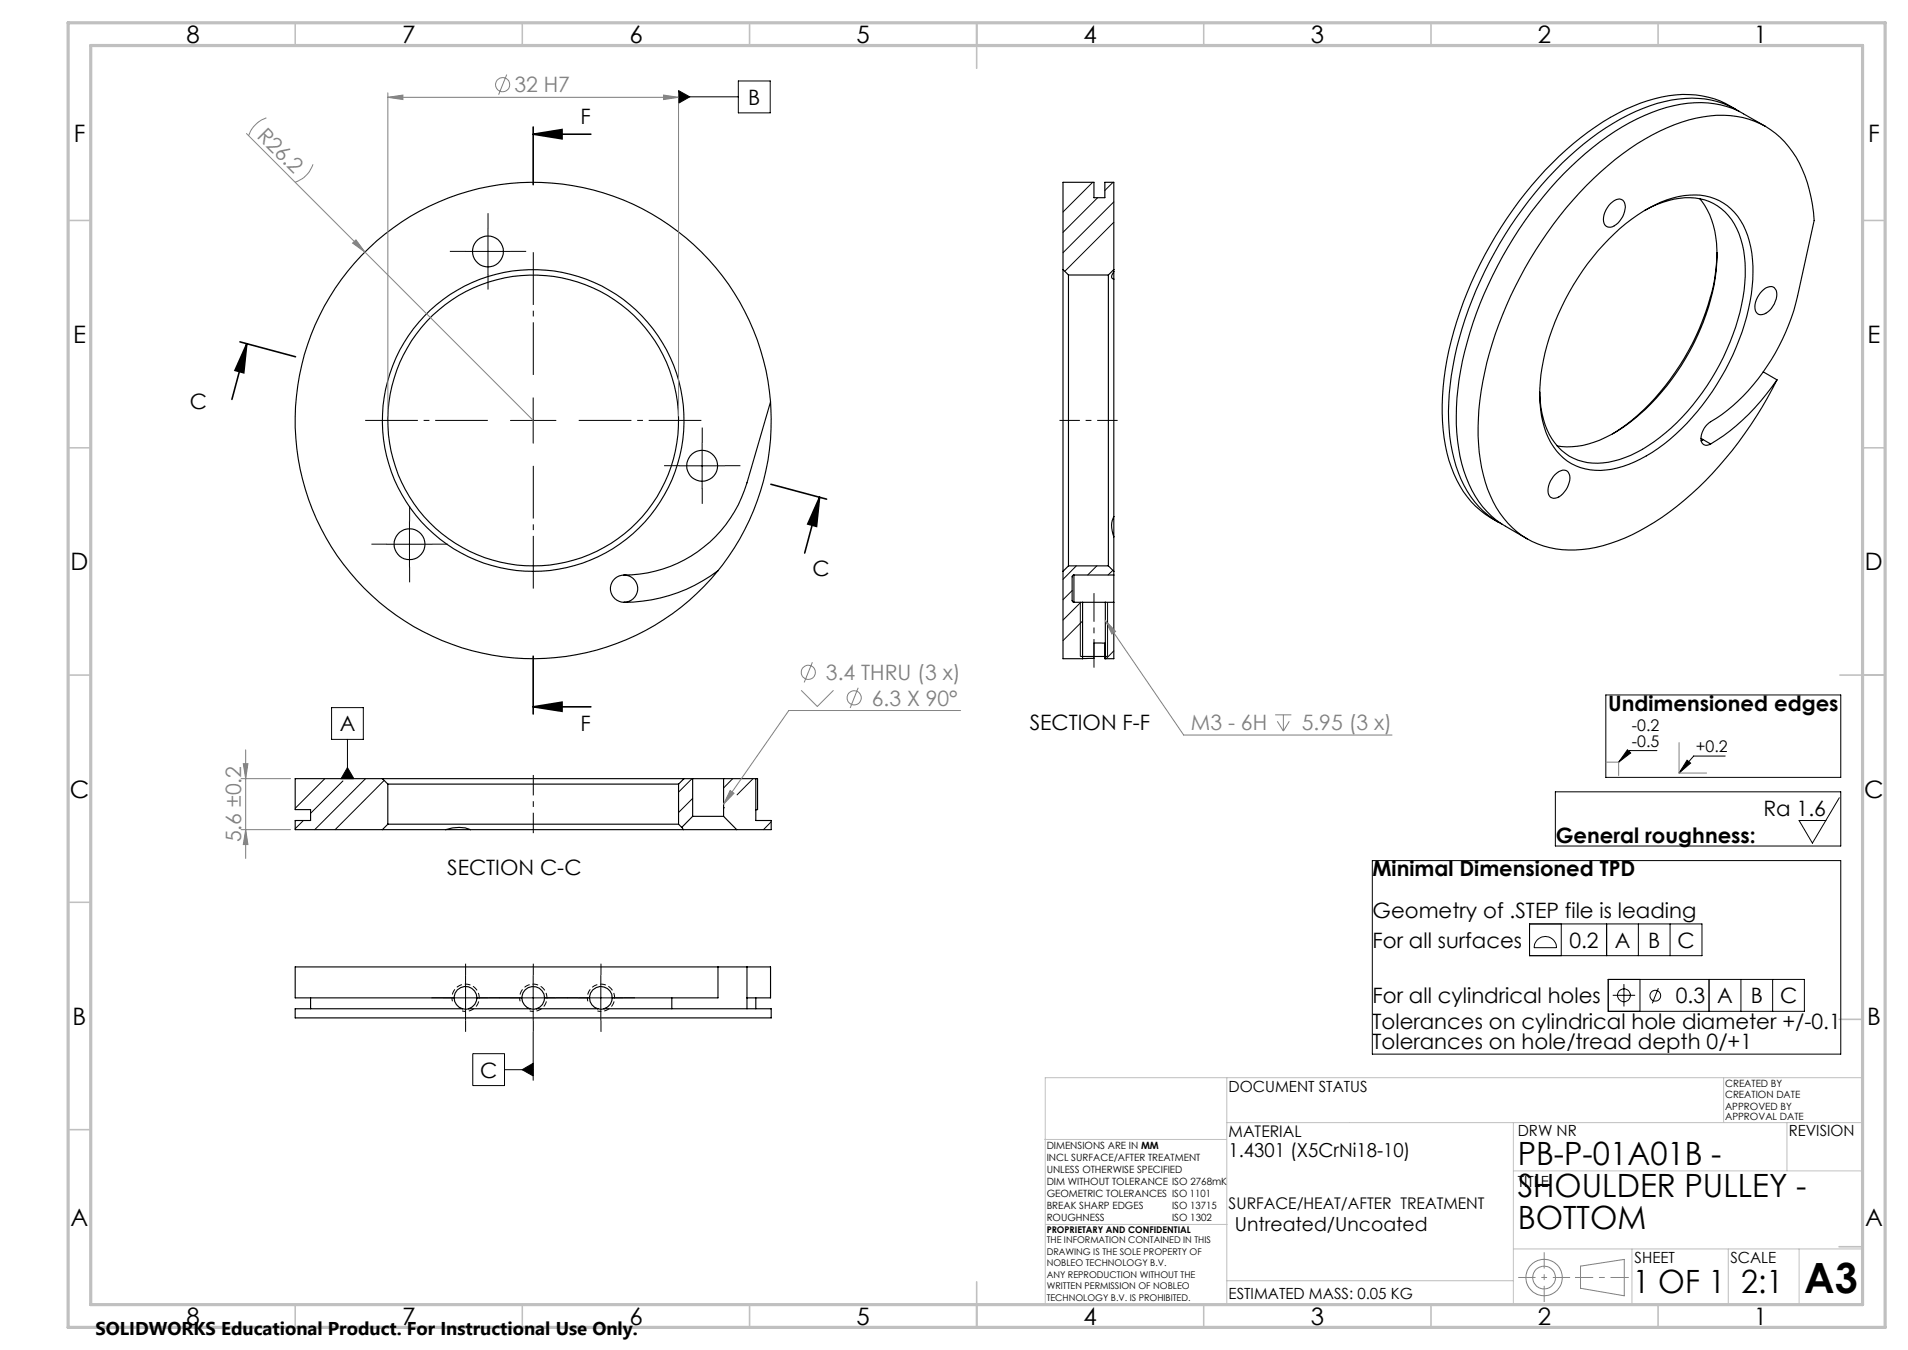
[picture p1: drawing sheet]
<svg xmlns="http://www.w3.org/2000/svg" width="420mm" height="297mm" viewBox="0 0 420 297" stroke-linecap="round" stroke-linejoin="round" font-family="sans-serif">
<g fill="none" stroke="#000" stroke-width=".22">
<path d="M149.4 19.9l2.4 1.4-2.4 1.4zM162.5 17.8h7v7h-7zM149.4 21.3h13.1M102.4 55.3h10M107.4 50.3v10M240.5 40.1l-6.5 6.5M241.6 43.5l-7.6 7.6M245 40.1l-1.8 1.8M245.2 44.4l-11.2 11.2M245.2 48.9l-10.8 10.8M112.4 92.5h10M117.4 87.5v10"/>
<path d="M154.6 97.5v10M85.2 119.7h9.9M90.1 114.7v10M149.6 102.5h10M236 129.9l-2 2M236.9 124.5l-2.9 3M237.8 132.5v11.9M237.9 132.5l-3.9 3.9M238.3 136.6l-4.3 4.3M241.4 124.5l-2 2M243.8 132.5v11.9M245 125.5l-1.1 1"/>
<path d="M73 155.7h7v7h-7zM245.2 143.2l-1.7 1.7M353.5 152.9h51.7v18.1h-51.7zM71.5 171.3l-6.5 6.5M75.5 171.8l-7.1 7.1M76.5 168.9l1.4 2.4h-2.8zM76.5 162.7v8.6M80.5 171.3l-11.2 11.2M84.6 171.7l-10.8 10.8M152.3 171.3l-2.9 3M152.5 175.6l-3.1 3.1M159.5 177.7l-.2 .1"/>
<path d="M161.3 171.3l-2 2.1M165.8 171.3l-3.6 3.6M358.2 165l.8 .7-2.7 2zM364.7 165.1h-5.9l-2.5 2.6M371.4 167.2l.7 .7-2.5 2.2zM379.8 166.3h-7l-3.2 3.8M66.8 180.5l-1.8 1.8M169.8 180.8l-1.7 1.7M97.5 219.5h10M102.5 214.5v10M112.4 219.5h10M117.4 214.5v10"/>
<path d="M127.3 219.5h10M132.3 214.5v10M104.1 231.8h7v7h-7zM111.1 235.3h6.3M114.9 235.3l2.5-1.4v2.8zM117.4 227v10.7"/>
</g>
<g fill="none" stroke="#808080" stroke-width=".22">
<path d="M111.5 16.4l-1.8 4.4M54.3 29.4l26 26.1M58.6 25.9a6.5 6.5 0 0 0-3.9 3.9M68.9 36.2a6.3 6.3 0 0 1-4 3.9M85.4 21.4l3.3-.5v1zM85.4 20.4v71.1M85.4 21.4h64M146.1 20.9l3.3 .5-3.3 .5zM149.4 20.4v71.1M77.6 53.5l.8-.7 1.9 2.7zM80.3 55.5l37.1 37M243.3 136.5l2.3 2.4-.8 .6z"/>
<path d="M243.3 136.5l17.3 25.2h45.8M176.4 151.9l3.5 3.5 3.6-3.5M178.8 145.7l-1.8 4.4M188.9 151.3l-1.8 4.4M211.5 156.3h-37.9l-14.3 20.6M280.7 157.3h3.6M281.2 158.7l1.3 2.1M282.5 157.3v3.5M283.8 158.7l-1.3 2.1M53.1 171.3h10.9M53.6 168h1l-.5 3.3zM54.1 165v23.9"/>
<path d="M160.7 173.9l.9 .6-2.3 2.4zM353.6 167.7h2.7v2.9M369.6 163.4v6.7h6.1M53.1 182.5h10.9M54.1 182.5l.5 3.3h-1zM347.9 278.5l9.6-1.4v8l-9.6-1.7z"/>
<circle cx="110.7" cy="18.6" r="1.56"/>
<circle cx="177.9" cy="147.9" r="1.55"/>
<circle cx="188" cy="153.5" r="1.55"/>
<circle cx="339.9" cy="281" r="2.51"/>
<circle cx="339.9" cy="281.1" r="4"/>
</g>
<path d="M334.2 281h11.4" fill="none" stroke="#808080" stroke-width=".22" stroke-dasharray="15.2 1.3 1.3 1.3" stroke-dashoffset="11.4" stroke-linecap="butt"/>
<path d="M339.9 275.5v10.9" fill="none" stroke="#808080" stroke-width=".22" stroke-dasharray="15.2 1.3 1.3 1.3" stroke-dashoffset="11.7" stroke-linecap="butt"/>
<path d="M346.7 281h11.8" fill="none" stroke="#808080" stroke-width=".22" stroke-dasharray="15.2 1.3 1.3 1.3" stroke-dashoffset="11.2" stroke-linecap="butt"/>
<g fill="none" stroke="#c0c0c0" stroke-width=".22">
<path d="M270.1 237.1v49.9M379.4 237.1v9.9M410.1 237.1h-180v49.9M230 250.7h40M270.1 247h140M333.1 257.6h77M333.1 247v40M393.3 247v10.6M230.2 269.4h39.9M333.1 274.8h77M359.2 274.8v12.2M380.4 274.8v12.2"/>
<path d="M396 274.8v12.2M270.1 281.8h63"/>
</g>
<g fill="none" stroke="#c0c0c0" stroke-width=".35">
<path d="M65 5v5M115 5v5M165 5v5M215 5v10M265 5v5M315 5v5M365 5v5M15 48.5h5M410 48.5h5M15 98.5h5M410 98.5h5M15 148.5h5"/>
<path d="M405 148.5h10M15 198.5h5M404.8 224.3h5M15 248.5h5M404.8 274.3h5M65 287v5M115 287v5M165 287v5M215 282v10M265 287v5M315 287v5M365 287v5"/>
</g>
<path d="M15 5h400v287h-400zM20 10h390v277h-390z" fill="none" stroke="#c0c0c0" stroke-width=".7"/>
<g fill="#000">
<path d="M149.4 19.9v2.8l2.4-1.4zM76.5 168.9l1.4 2.4h-2.8z"/>
<path d="M180.4 109.4l-.7 6.4-1.9-.5zM54.3 75.6l-.6 6.4-2-.5zM117.4 29.5l6.3-1v2zM117.4 155.5l6.3-1v2z"/>
<path d="M371.4 167.2l.7 .7-2.5 2.2zM358.2 165l.8 .7-2.7 2z"/>
</g>
<g fill="none" stroke="#000" stroke-width=".25">
<path d="M382.1 24.1a21.2 21.2 0 0 0-17.9-2.4 51.3 51.3 0 0 0-22.5 14.2 86.2 86.2 0 0 0-23.5 45.2 44.5 44.5 0 0 0 1.3 21.7 20.4 20.4 0 0 0 10.2 12M382.9 24.5a20.6 20.6 0 0 0-16.5-2.1 50.6 50.6 0 0 0-22.5 13.5 86.4 86.4 0 0 0-24.4 46.7 42.7 42.7 0 0 0 2.1 22.8 19.6 19.6 0 0 0 9 9.9M388.6 27.8l-4.8-2.8a21.3 21.3 0 0 0-16.9-1.4 53 53 0 0 0-22.6 14.6 86.9 86.9 0 0 0-23.1 45.4 43.5 43.5 0 0 0 1.6 21.5 19.9 19.9 0 0 0 8.6 10.7l4.8 2.8M234 59.3v66.4M234 59.3v-19.2h6.8v3.4h2.4v-3.4h2v19.2M234 59.3l1.2 1.2M245.2 59.3v.5M245.2 59.8a1.26 1.26 0 0 0-.4 1.4l.4 .2M245.2 59.8v1.6M245.2 59.3l-1.2 1.2M354.1 52.6a32.2 32.2 0 0 1 15.4-9.4 12.3 12.3 0 0 1 13 4.4 21.1 21.1 0 0 1 3.3 14 53 53 0 0 1-20.8 37 23.2 23.2 0 0 1-13.8 4.9 12.2 12.2 0 0 1-11.3-9.5 32.6 32.6 0 0 1 .7-18.2 55.9 55.9 0 0 1 13.5-23.2zM354.5 44.8l.5-.4a1.55 1.55 0 0 1 1.8-.6 1.55 1.55 0 0 1 1 1.7 5.1 5.1 0 0 1-3.3 4.5 1.57 1.57 0 0 1-1.5-2.2l.5-1.6z"/>
<path d="M362 46.3a17.7 17.7 0 0 1 13.3-2.3 12.6 12.6 0 0 1 8.2 9.8 35 35 0 0 1-2 19.8 50.5 50.5 0 0 1-18.7 24.4 20 20 0 0 1-13.4 3.8 12 12 0 0 1-9.6-9.6 21.7 21.7 0 0 1-.9-5.9M374.2 43.7a18.7 18.7 0 0 1 3.8 12.7 49 49 0 0 1-10 27 38.4 38.4 0 0 1-17.1 13.9 16.4 16.4 0 0 1-8.1 .8M378 55.6a48.3 48.3 0 0 1-7.2 23.2 47.8 47.8 0 0 1-15.9 16.7M235.2 60.5v64M235.2 60.5h8.8M244 60.5v64M245.2 61.4v52.2M387.9 64a1.87 1.87 0 0 1 2.9-.4 4.2 4.2 0 0 1-1.3 4.7 1.93 1.93 0 0 1-2.9 .4 4.2 4.2 0 0 1 1.3-4.7zM169.6 88.4a52.4 52.4 0 0 0-70.1-45.1 52.4 52.4 0 0 0-24.8 79.6 52.4 52.4 0 0 0 83.3 2.7M169.6 88.4l-5.2 17.8a28.3 28.3 0 0 1-27 20.3M169.6 88.4a52.5 52.5 0 0 1-11.6 37.2M374.4 96.4l2.2 1.3"/>
<path d="M374.5 96.9l.4-.2-.4 .3M388.1 81.8l3.1 1.8M391.2 83.6a81.6 81.6 0 0 1-25.3 30.2 37.5 37.5 0 0 1-19.2 7.2 18.7 18.7 0 0 1-18.7-12 40.5 40.5 0 0 1-2.2-20.9 85 85 0 0 1 20.5-44.1 58.9 58.9 0 0 1 22.3-16.6 24 24 0 0 1 17.6-.7 19.5 19.5 0 0 1 11.1 11.9l1 3.1a33.8 33.8 0 0 1 1 6.8l-3.6 16.7a45.9 45.9 0 0 1-16.7 26l-1.2 .8a4.8 4.8 0 0 0-3.3 5.1 1.24 1.24 0 0 0 2.1 .6M391.2 83.6a46.7 46.7 0 0 1-14.6 14.1M245.2 113.6a5.3 5.3 0 0 0 0 4.5M245.2 118.1v7.6M245.2 113.6v4.5M342.3 104.4l.5-.4a1.56 1.56 0 0 1 1.6-.6 1.56 1.56 0 0 1 1.1 1.3 4.9 4.9 0 0 1-3.2 4.9 1.56 1.56 0 0 1-1.5-2.2l.5-1.6zM137.4 126.5a3 3 0 0 0-3 3 3 3 0 0 0 3 3M137.4 126.5a3 3 0 0 1 3 3 3 3 0 0 1-3 3M158 125.6a34.2 34.2 0 0 1-20.6 6.9M234 125.7v19.2h4.3"/>
<path d="M235.2 124.5l-1.2 1.2M235.2 124.5h8.8M236.4 126.5l-.4 .3v5.4l.4 .3M236.4 126.5v6M236.4 132.5h1.9M236.4 126.5h8.8M238.3 132.5h5M238.3 132.5v12.4M243.3 132.5v12.4M243.3 132.5h1.9M244 124.5l1.2 1.2M245.2 132.5v12.4h-2v-3.4h-.8h-1.6v3.3l-2.5 .1"/>
<path d="M245.2 126.5v6M245.2 125.7v.8M237.8 144.4h6M84.2 171.3h66.4M84.2 171.3h-19.2v6.8h3.4v2.4h-3.4v2h19.2M84.2 171.3l1.2 1.2M85.4 172.5h64M85.4 172.5v8.8M149.4 172.5v8.8M150.6 171.3l-1.2 1.2M150.6 171.3h1.9M152.5 179.6h6.8"/>
<path d="M152.5 171.3h6.8M152.5 179.6l-2.4 2.4M152.5 171.3v8.3M159.3 171.3h7.5v6.8h-.4M159.3 179.6l2.9 2.9M159.3 171.3v8.3M166.4 178.1h.1M166.4 171.3v9.2h3.4v2h-7.6M84.2 182.5h13.9M85.4 181.3h64M85.4 181.3l-1.2 1.2M98.1 182.5a7.8 7.8 0 0 1 5.5 0"/>
<path d="M98.1 182.5h5.5M103.6 182.5h46.8M149.4 181.3l.7 .7M150.1 182l.3 .5M150.4 182.5h11.8M68.4 219.5v2.4M100 219.5a2.5 2.5 0 0 1 2.5-2.5 2.5 2.5 0 0 1 2.5 2.5M100 219.5a2.52 2.52 0 0 0 1.8 2.4M105 219.5h9.9M105 219.5a2.57 2.57 0 0 1-1.8 2.4M114.9 219.5a2.5 2.5 0 0 1 2.5-2.5 2.5 2.5 0 0 1 2.5 2.5M114.9 219.5a2.58 2.58 0 0 0 1.8 2.4"/>
<path d="M119.9 219.5h9.9M119.9 219.5a2.49 2.49 0 0 1-1.8 2.4M129.8 219.5a2.49 2.49 0 0 1 2.5-2.5 2.49 2.49 0 0 1 2.5 2.5M129.8 219.5a2.44 2.44 0 0 0 1.8 2.4M134.8 219.5a2.42 2.42 0 0 1-1.8 2.4M147.9 219.5v2.4M158 212.7h-93v6.8h35M158 212.7v6.8h-23.2M158 212.7h6.4M164.4 212.7h5.2v6.8h-5.2M164.4 212.7v9.2M166.4 219.5v2.4"/>
<path d="M101.8 221.9h-36.8v2h104.8v-2h-36.8M101.8 221.9h1.4M103.2 221.9h13.5M116.7 221.9h1.4M118.1 221.9h13.5M131.6 221.9h1.4"/>
<circle cx="107.4" cy="55.3" r="3.4"/>
<circle cx="117.4" cy="92.5" r="33.2"/>
<circle cx="117.4" cy="92.5" r="32"/>
<circle cx="90.2" cy="119.7" r="3.4"/>
<circle cx="154.6" cy="102.5" r="3.4"/>
</g>
<path d="M117.4 29.5l6.3-1v2zM117.4 29.5h12.7M117.4 27.9v12.7M52.8 75.2l12.3 3.3M54.3 75.6l-.6 6.4-2-.5zM54.3 75.6l-3.3 12.3M169.7 106.5l12.3 3.3M180.4 109.4l-.7 6.4-1.9-.5zM180.4 109.4l-3.3 12.3M117.4 155.5l6.3-1v2zM117.4 144.4v12.7M117.4 155.5h12.7" fill="none" stroke="#000" stroke-width=".35"/>
<path d="M101.7 222.4a3 3 0 0 0 3.8-2.6 3 3 0 0 0-3.3-3.3 3 3 0 0 0-2.6 3.8M116.6 222.4a3 3 0 0 0 3.8-2.6 3 3 0 0 0-3.3-3.3 3 3 0 0 0-2.6 3.8M131.5 222.4a3 3 0 0 0 3.8-2.6 3 3 0 0 0-3.3-3.3 3 3 0 0 0-2.6 3.8" fill="none" stroke="#000" stroke-width=".22" stroke-dasharray="1.3 .6" stroke-dashoffset=".4" stroke-linecap="butt"/>
<path d="M107.4 92.5h-27M117.4 82.5v-27M127.4 92.5h27M117.4 102.5v27" fill="none" stroke="#000" stroke-width=".22" stroke-dasharray="15.2 1.3 1.3 1.3" stroke-dashoffset="3.6" stroke-linecap="butt"/>
<g fill="none" stroke="#000" stroke-width=".22" stroke-dasharray="15.2 1.3 1.3 1.3" stroke-linecap="butt">
<path d="M102.4 55.3h-3.4M107.4 50.3v-3.4M112.4 55.3h3.4M107.4 60.3v3.4M154.6 97.5v-3.4M85.2 119.7h-3.4M90.2 114.7v-3.4M95.2 119.7h3.4M149.6 102.5h-3.4M154.6 107.5v3.4M159.6 102.5h3.4M90.2 124.7v3.4"/>
<path d="M97.5 219.5h-2.5M102.5 214.5v-2.5M107.5 219.5h2.5M112.4 219.5h-2.5M117.4 214.5v-2.5M122.4 219.5h2.5M127.3 219.5h-2.5M132.3 214.5v-2.5M137.3 219.5h2.5M102.5 224.5v2.5M117.4 224.5v2.5M132.3 224.5v2.5"/>
</g>
<path d="M240.8 130.5v16.4" fill="none" stroke="#000" stroke-width=".22" stroke-dasharray="15.2 1.3 1.3 1.3" stroke-dashoffset="8.9" stroke-linecap="butt"/>
<path d="M233.2 92.5h12.8M117.4 170.5v12.8" fill="none" stroke="#000" stroke-width=".22" stroke-dasharray="15.2 1.3 1.3 1.3" stroke-dashoffset="10.7" stroke-linecap="butt"/>
<g fill="#808080">
<path d="M77.6 53.5l.8-.7 1.9 2.7z"/>
<path d="M85.4 21.4l3.3-.5v1zM146.1 20.9l3.3 .5-3.3 .5zM160.7 173.9l-1.4 3 2.3-2.4zM243.3 136.5l1.5 3 .8-.6z"/>
<path d="M53.6 168h1l-.5 3.3zM54.1 182.5l.5 3.3h-1z"/>
</g>
<path d="M114.9 235.3l2.5-1.4v2.8z" fill="#000"/>
<g fill="none" stroke="#000" stroke-width=".22">
<path d="M342.4 174.2h62.8v11.9h-62.8zM404.9 175.5l-5.9 10-3-5h5.9M302.1 189.3h103.1v42.6h-103.1zM336.7 203.3h37.9v7h-37.9zM338.3 206.8a2.45 2.45 0 0 1 2.8-.6 2.45 2.45 0 0 1 1.5 2.3h-4.9a2.48 2.48 0 0 1 .6-1.7zM343.7 203.3v7M353.7 203.3v7M354 215.5h43.2v7h-43.2zM355 219h4.9M357.5 216.5v4.9M360.6 203.3v7M361 215.5v7"/>
<path d="M365.1 217.4l-1.4 3.3M367.6 203.3v7M376.2 215.5v7M383.2 215.5v7M390.2 215.5v7"/>
<circle cx="357.5" cy="219" r="1.41"/>
<circle cx="364.4" cy="219.1" r="1.19"/>
</g>
<text font-size="9.2" x="397.2" y="284.5">A3</text>
<g font-size="7.1">
<text x="334.1" y="256.2">PB-P-01A01B -</text>
<text x="334.1" y="263.3">SHOULDER PULLEY -</text>
<text x="334.1" y="270.3">BOTTOM</text>
<text x="359.4" y="284.5">1 OF 1</text>
<text x="383.3" y="284.5">2:1</text>
</g>
<g font-size="5.3">
<text x="41" y="9.5">8</text>
<text x="88.5" y="9.5">7</text>
<text x="138.5" y="9.5">6</text>
<text x="188.5" y="9.5">5</text>
<text x="238.5" y="9.5">4</text>
<text x="288.5" y="9.5">3</text>
<text x="338.5" y="9.5">2</text>
<text x="386" y="9.5">1</text>
<text x="16.2" y="31.3">F</text>
<text x="411.2" y="31.3">F</text>
<text x="16.1" y="75.5">E</text>
<text x="411.1" y="75.5">E</text>
<text x="15.5" y="125.5">D</text>
<text x="410.5" y="125.5">D</text>
<text x="15.4" y="175.5">C</text>
<text x="410.4" y="175.5">C</text>
<text x="16" y="225.5">B</text>
<text x="411" y="225.5">B</text>
<text x="15.5" y="269.8">A</text>
<text x="410.5" y="269.8">A</text>
<text x="41" y="291.5">8</text>
<text x="88.5" y="291.5">7</text>
<text x="138.5" y="291.5">6</text>
<text x="188.5" y="291.5">5</text>
<text x="238.5" y="291.5">4</text>
<text x="288.5" y="291.5">3</text>
<text x="338.5" y="291.5">2</text>
<text x="386" y="291.5">1</text>
</g>
<g font-size="4.7" fill="#808080">
<text x="113.2" y="20.3">32 H7</text>
<text x="56.4" y="30" transform="rotate(45 56.4 30)">R26.2</text>
<text x="181.8" y="149.6">3.4 THRU (3 x)</text>
<text x="191.9" y="155.2">6.3 X 90°</text>
<text x="262.2" y="160.6">M3 - 6H</text>
<text x="286.5" y="160.6">5.95 (3 x)</text>
<text x="53.1" y="185.3" transform="rotate(-90 53.1 185.3)">5.6 ±0.2</text>
</g>
<g font-size="4.7">
<text x="164.7" y="23.1">B</text>
<text x="127.8" y="27.3">F</text>
<text x="41.8" y="89.9">C</text>
<text x="178.9" y="126.6">C</text>
<text x="74.8" y="160.9">A</text>
<text x="127.8" y="160.9">F</text>
<text x="226.7" y="160.6">SECTION F-F</text>
<text x="354" y="156.4">Undimensioned edges</text>
<text x="388.2" y="179.5">Ra 1.6</text>
<text x="342.5" y="185.5">General roughness:</text>
<text x="98.4" y="192.5">SECTION C-C</text>
<text x="302.1" y="192.8">Minimal Dimensioned TPD</text>
<text x="302.1" y="201.9">Geometry of .STEP file is leading</text>
<text x="302.1" y="208.5">For all surfaces</text>
<text x="345.5" y="208.5">0.2</text>
<text x="355.4" y="208.5">A</text>
<text x="362.8" y="208.5">B</text>
<text x="369.3" y="208.5">C</text>
<text x="302.1" y="220.7">For all cylindrical holes</text>
<text x="368.9" y="220.7">0.3</text>
<text x="378" y="220.7">A</text>
<text x="385.4" y="220.7">B</text>
<text x="391.8" y="220.7">C</text>
<text x="302.1" y="226.3">Tolerances on cylindrical hole diameter +/-0.1</text>
<text x="302.1" y="230.9">Tolerances on hole/tread depth 0/+1</text>
<text x="105.7" y="237.1">C</text>
</g>
<g font-size="4.2">
<text x="270.4" y="254.6">1.4301 (X5CrNi18-10)</text>
<text x="271.8" y="270.8">Untreated/Uncoated</text>
</g>
<text font-size="4.1" x="21" y="293.7">SOLIDWORKS Educational Product. For Instructional Use Only.</text>
<g font-size="3.5">
<text x="359.2" y="160.9">-0.2</text>
<text x="359.2" y="164.3">-0.5</text>
<text x="373.3" y="165.5">+0.2</text>
<text x="270.4" y="250.1">MATERIAL</text>
<text x="270.4" y="266">SURFACE/HEAT/AFTER TREATMENT</text>
</g>
<g font-size="3.4">
<text x="270.4" y="240.2">DOCUMENT STATUS</text>
<text x="334.1" y="250">DRW NR</text>
<text x="393.7" y="250">REVISION</text>
<text x="334.1" y="261.1">TITLE</text>
<text x="359.8" y="277.9">SHEET</text>
<text x="380.9" y="277.9">SCALE</text>
<text x="270.4" y="285.7">ESTIMATED MASS: 0.05 KG</text>
</g>
<g font-size="2.2">
<text x="379.7" y="239.1">CREATED BY</text>
<text x="379.7" y="244.2">APPROVED BY</text>
<text x="379.7" y="241.6">CREATION DATE</text>
<text x="379.7" y="246.5">APPROVAL DATE</text>
<text x="230.4" y="252.7">DIMENSIONS ARE IN MM</text>
<text x="230.4" y="255.4">INCL SURFACE/AFTER TREATMENT</text>
<text x="230.4" y="258">UNLESS OTHERWISE SPECIFIED</text>
<text x="230.4" y="260.7">DIM WITHOUT TOLERANCE ISO 2768mK</text>
<text x="230.4" y="263.3">GEOMETRIC TOLERANCES ISO 1101</text>
<text x="230.4" y="266">BREAK SHARP EDGES</text>
<text x="230.4" y="268.6">ROUGHNESS</text>
<text x="258" y="266">ISO 13715</text>
<text x="258" y="268.7">ISO 1302</text>
</g>
<g font-size="2">
<text x="230.4" y="271.3">PROPRIETARY AND CONFIDENTIAL</text>
<text x="230.4" y="273.5">THE INFORMATION CONTAINED IN THIS</text>
<text x="230.4" y="276.1">DRAWING IS THE SOLE PROPERTY OF</text>
<text x="230.4" y="278.6">NOBLEO TECHNOLOGY B.V.</text>
<text x="230.4" y="281.1">ANY REPRODUCTION WITHOUT THE</text>
<text x="230.4" y="283.6">WRITTEN PERMISSION OF NOBLEO</text>
<text x="230.4" y="286.2">TECHNOLOGY B.V. IS PROHIBITED.</text>
</g>
</svg>
